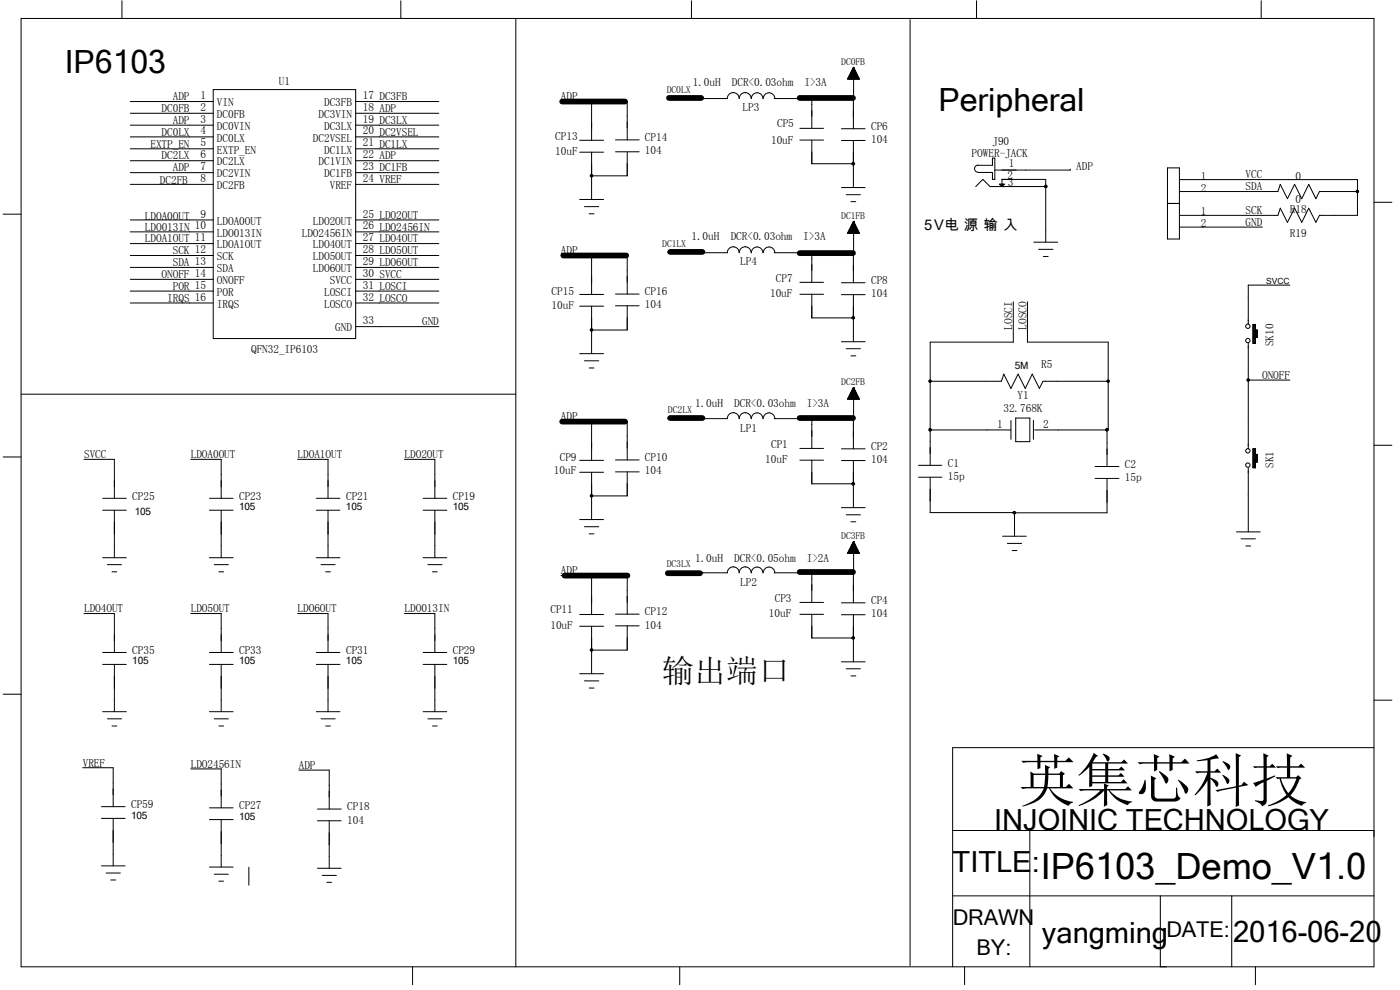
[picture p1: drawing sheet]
<svg xmlns="http://www.w3.org/2000/svg" width="297mm" height="210mm" viewBox="0 0 297 210" stroke-linecap="round" stroke-linejoin="round" font-family="sans-serif">
<g fill="none" stroke="#000" stroke-width=".21">
<path d="M4.5 3.9h287v201.2h-287zM25.9 .2v3.7M45.2 19h30.3v52.8h-30.3zM85 .2v3.7M109.4 3.9v201.2M146.7 .2v3.7M155.6 19.6a1.26 1.26 0 0 1 1.2 1.3 1.19 1.19 0 0 1 1.3-1.2M155.6 19.7a1.19 1.19 0 0 0-1.3 1.2M158.1 19.6a1.26 1.26 0 0 1 1.2 1.3 1.25 1.25 0 0 1 1.3-1.2 1.25 1.25 0 0 1 1.2 1.2M179.9 16.6v.2M179.9 16.7l2.4 .1M179.9 16.6h2.3"/>
<path d="M179.9 16.4v.4M179.9 16.5h2.3v.3M180 16.4h2.1M180.1 16.2v.6M180.1 16.4h2M180.1 16.2h1.9M180.2 16v.8M180.2 16.1h1.8v.7M180.2 16h1.7M180.3 15.8v1M180.3 15.9h1.5v.9M180.3 15.8h1.5"/>
<path d="M180.4 15.6v1.2M180.4 15.7h1.4v1.1M180.4 15.6h1.3M180.4 15.4v1.4M180.4 15.5h1.3v1.3M180.5 15.4h1.1M180.6 15.2v1.6M180.6 15.3h.9M180.6 15.2h.9M180.7 15v1.8M180.7 15.1h.8v1.7M180.7 15h.7"/>
<path d="M180.8 14.8v2M180.8 14.9h.6v1.9M180.8 14.8h.5M180.9 14.6v2.2M180.9 14.7h.4v2.1M180.9 14.6h.3M181 14.4v2.4M181 14.5h.2M181 14.5h.1M181.1 14.3h.1M181.1 14.3l-.1 13M181.1 14.3l-1.3 2.5h2.5"/>
<path d="M181.1 14.3l1.2 2.5M181.2 14.5v2.3M181.5 15.3v1.5M182.1 16.3v.5M193.1 4.2v200.6M207.2 .2v3.7M267.6 .2v3.7M27.6 21.5h17.6M27.6 24h17.6M27.6 26.6h17.6M27.6 29h17.6M27.6 31.6h17.6"/>
<path d="M27.6 34.1h17.6M27.6 36.6h17.6M27.6 39.1h17.6M75.5 21.5h17.6M75.5 24h17.6M75.5 26.6h17.6M75.5 29h17.6M75.5 31.6h17.6M75.5 34.1h17.6M75.5 36.6h17.6M75.5 39.1h17.6M119 21.5h14.1v8.2"/>
<path d="M123 29.8h5M123 32.3h5M125.5 37.3h.1M125.5 21.5v8.3M125.5 32.3v10M130.6 29.7h5M130.6 32.2h5M133.1 32.2v5.1h-7.6M141.6 20.9h12.7M161.9 20.9a1.23 1.23 0 0 1 1.2-1.2 1.23 1.23 0 0 1 1.3 1.2M169.7 27.2h5M169.7 29.7h5"/>
<path d="M172.2 20.9v6.3M172.2 29.7v5h8.8M178.5 39.8h5M178.5 27.3h5M178.5 29.8h5M181 29.8v10M181.1 20.9h-16.9M207 39.6l1.5-1.5 1.5 1.5h11.8M207.5 36.5a.74 .74 0 0 1-.8-.7 .74 .74 0 0 1 .8-.7h3v-1.6h.5v4.6h-.5v-1.5h-3M212.1 39.1h1l-.5 .5zM212.2 39.1v.1M212.4 39.4h.3"/>
<path d="M212.4 39.1v.4M212.6 39.1v-1h9.2v13.3M212.7 39.1v.3M212.9 39.1v.1M227 35.9v.2h-16M247.7 35.6h2.5v15.1h-2.5zM250.2 38.1h37.8v7.6h-8.1l-.7 1.5-1.6-3-1.4 3-1.6-3-1.5 3-1.5-3-.5 1.5h-20.9M.7 45.4h3.8M27.6 46.7h17.6M27.6 49.2h17.6M27.6 51.7h17.6M27.6 54.2h17.6"/>
<path d="M27.6 56.7h17.6M27.6 59.3h17.6M75.5 46.7h17.6M75.5 49.2h17.6M75.5 51.7h17.6M75.5 54.2h17.6M75.5 56.7h17.6M75.5 59.3h17.6M119 54.2h14.1v8.2M123 42.3h5M124 43.8h3M125 45.3h1"/>
<path d="M125.5 54.2v8.3M154.3 53.6h-12.7M155.6 52.3a1.26 1.26 0 0 1 1.2 1.3 1.19 1.19 0 0 1 1.3-1.2M155.6 52.4a1.19 1.19 0 0 0-1.3 1.2M158.1 52.3a1.26 1.26 0 0 1 1.2 1.3 1.25 1.25 0 0 1 1.3-1.2 1.25 1.25 0 0 1 1.2 1.2M161.9 53.6a1.23 1.23 0 0 1 1.2-1.2 1.23 1.23 0 0 1 1.3 1.2M164.2 53.6h16.9M169.7 59.9h5M172.2 53.6v6.3M178.5 60h5M179.5 41.3h3M179.9 49.4v.1"/>
<path d="M179.9 49.4h2.4M179.9 49.4h2.3M179.9 49.1v.4M179.9 49.2h2.3M180 49.1h2.1M180.1 48.9v.6M180.1 49h2M180.1 48.9h1.9M180.2 48.7v.8M180.2 48.8h1.8M180.2 48.7h1.7M180.3 48.5v1"/>
<path d="M180.3 48.6h1.5M180.3 48.5h1.5M180.4 48.3v1.2M180.4 48.4h1.4M180.4 48.3h1.3M180.4 48.1v1.4M180.4 48.2h1.3M180.5 48.1h1.1M180.5 42.8h1M180.6 47.9v1.6M180.6 48h.9M180.6 47.9l.9 .1v1.5"/>
<path d="M180.7 47.7v1.8M180.7 47.8h.8M180.7 47.7h.7M180.8 47.5v2M180.8 47.6h.6M180.8 47.5h.5M180.9 47.2v2.3M180.9 47.4h.4M180.9 47.3h.3M181 47.1v2.4M181 47.2h.2M181 47.1h.1"/>
<path d="M181.1 47h.1M181.1 47l-.1 13M181.1 47l-1.3 2.5h2.5M181.1 47l1.2 2.5M181.2 47.2v2.3M181.3 47.4v2.1M181.4 47.6v1.9M181.5 47.8v1.7M181.7 48.2v1.3M181.8 48.4v1.1M181.8 48.6v.9M182 48.8v.7"/>
<path d="M182.1 49v.5M182.2 49.2v.3M182.3 49.4v.1M219.3 51.4h5.1M220.3 52.9h3.1M221.3 54.4h1.1M247.7 43.2h2.5M267.8 48.2h-17.6M288 40.6h-8.1l-.7 1.5-1.6-3-1.4 3-1.6-3-1.5 3-1.5-3-.5 1.5h-20.9M291.5 42.9h3.8M27.6 61.7h17.6M27.6 64.3h17.6"/>
<path d="M75.5 61.7h17.6M75.5 64.3h17.6M75.5 69.3h17.6M123 62.5h5M123 64.9h5M123 75h5M124 76.5h3M125 78.1h1M125.5 70h.1M125.5 64.9v10.1M130.6 62.4h5M130.6 64.9h5"/>
<path d="M133.1 64.9v5.1h-7.6M169.7 62.4h5M172.2 62.4v5h8.8M178.5 72.5h5M178.5 62.5h5M179.5 74h3M180.5 75.5h1M181 62.5v10M215 64v8.6h-17.7v26.1M218 64v8.6h17.1v18.6h-15.6M264.8 72.8v22.4M265.8 68.8h.5v4h-.5z"/>
<path d="M265.8 71.8h.5M265.8 69.3h.5M265.8 72.6h.5M265.8 72.3h.5M265.8 72.1h.5M265.8 71.6h1M265.8 71.3h1M265.8 71.1h1M265.8 70.8h1M265.8 70.6h1M265.8 70.3h1M265.8 70h1"/>
<path d="M265.8 69.8h.5M265.8 69.5h.5M265.8 69h.5M266.1 68.8v4M266.3 70h.5v1.6h-.5M266.6 70v1.6M273.6 60.5h-8.8v8.3M.7 96.9h3.8M4.5 83.6h104.9M17.8 97.4h6.5v8.3M40.5 97.4h6.4v8.3M63.1 97.4h6.5v8.3"/>
<path d="M85.8 97.4h6.4v8.3M119 89.4h14.1v8.2M123 97.7h5M125.5 89.4v8.3M130.6 97.6h5M141.6 88.8h12.7M155.6 87.5a1.26 1.26 0 0 1 1.2 1.3 1.2 1.2 0 0 1 1.3-1.2v-.1a1.26 1.26 0 0 1 1.3 1.3 1.25 1.25 0 0 1 1.2-1.2 1.25 1.25 0 0 1 1.2 1.2M155.6 87.6a1.2 1.2 0 0 0-1.3 1.2M161.9 88.8a1.23 1.23 0 0 1 1.2-1.2 1.23 1.23 0 0 1 1.3 1.2M169.7 95.1h5M169.7 97.6h5M172.2 88.8v6.3"/>
<path d="M172.2 97.6v5h8.8M178.5 95.2h5M178.5 97.7h5M179.9 84.5v.2M179.9 84.5h2.3M179.9 84.4h2.3M179.9 84.3v.4M180 84.3h2.1M180.1 84.2h2M180.1 84.1v.6M180.1 84.1h1.9M180.2 84h1.8"/>
<path d="M180.2 83.9v.8M180.2 83.9h1.7M180.3 83.8h1.5M180.3 83.7v1M180.3 83.7h1.5M180.4 83.6h1.4M180.4 83.5v1.2M180.4 83.5h1.3M180.4 83.4h1.3M180.4 83.3v1.4M180.5 83.3h1.1M180.6 83.2h.9"/>
<path d="M180.6 83.1v1.6M180.6 83.1h.9M180.7 83h.8v1.7M180.7 82.9v1.8M180.7 82.9h.7M180.8 82.8h.6v1.9M180.8 82.6v2.1M180.8 82.7h.5M180.9 82.6h.4M180.9 82.5v2.2M180.9 82.5h.3M181 82.4h.2v2.3"/>
<path d="M181 82.3v2.4M181 97.7v10M181 82.4h.1M181.1 82.2h.1M181.1 88.8h-16.9M181.1 82.2l-.1 13M181.1 82.2l-1.3 2.5h2.5M181.1 82.2l1.2 2.5M181.3 82.6v2.1M181.5 83.2v1.5M181.7 83.4v1.3M181.8 83.6v1.1"/>
<path d="M181.8 83.8v.9M182 84v.7M182.1 84.2v.5M182.2 84.4v.3M182.3 84.6v.1M194.8 98.7h5M197.3 91.2h17.2M197.3 80.9h15.1l.5-1.5 1.6 3 1.5-3 1.5 3 1.5-3 1.5 3 .8-1.5h13.8M214.5 89.2v4M215.5 88.7h3v5h-3zM219.2 89.2v4M232.3 99h5.1"/>
<path d="M234.8 91.2v7.8M264.8 99.2v13.6M264.8 80.6h8.8M265.8 95.2h.5v4h-.5zM265.8 96.9h1M265.8 98.7h.5M265.8 99h.5M265.8 97.7h1M265.8 98.5h.5M265.8 98.2h.5M265.8 97.9h1M265.8 97.4h1"/>
<path d="M265.8 97.2h1M265.8 96.7h1M265.8 96.4h1M265.8 96.2h.5M265.8 96h.5M265.8 95.7h.5M265.8 95.5h.5M266.1 95.2v4M266.3 96.4h.5v1.6h-.5M266.6 96.4v1.6M291.5 94.4h3.8M21.8 105.7h5"/>
<path d="M21.8 108.2h5M21.8 118.3h5M22.8 119.8h3M24.3 108.2v10.1M44.4 118.3h5.1M44.4 105.7h5.1M44.4 108.2h5.1M45.5 119.8h2.9M46.9 108.2v10.1M67.1 118.3h5M67.1 105.7h5M67.1 108.2h5"/>
<path d="M68.1 119.8h3M69.6 108.2v10.1M89.8 118.3h5M89.8 105.7h5M89.8 108.2h5M90.8 119.8h3M92.2 108.2v10.1M123 100.2h5M123 110.2h5M124 111.7h3M125 113.2h1M125.5 105.2h.1"/>
<path d="M125.5 100.2v10M130.6 100.1h5M133.1 100.1v5.1h-7.6M178.5 107.7h5M179.5 109.2h3M179.9 117.2v.2M179.9 117.3l2.4 .1M179.9 117.2h2.3M179.9 117v.4M179.9 117.1h2.3v.3M180 117h2.1M180.1 116.8v.6"/>
<path d="M180.1 116.9h2v.5M180.1 116.8h1.9M180.2 116.6v.8M180.2 116.7h1.8M180.2 116.6h1.7M180.3 116.4v1M180.3 116.5h1.5M180.3 116.4h1.5M180.4 116.2v1.2M180.4 116.3h1.4M180.4 116.2h1.3M180.4 116v1.4"/>
<path d="M180.4 116.1h1.3M180.5 110.7h1M180.5 116h1.1M180.6 115.8v1.6M180.6 115.9h.9v1.5M180.6 115.8h.9M180.7 115.6v1.8M180.7 115.7h.8M180.7 115.6h.7M180.8 115.4v2M180.8 115.5h.6M180.8 115.4h.5"/>
<path d="M180.9 115.1v2.3M180.9 115.3h.4M180.9 115.2h.3M181 115v2.4M181 115.1h.2M181 115h.1M181.1 114.9h.1M181.1 114.8l-.1 13.1M181.1 114.8l-1.3 2.6h2.5M181.1 114.8l1.2 2.6M181.2 115.1v2.3M181.3 115.3v2.1"/>
<path d="M181.4 115.5v1.9M181.5 115.6v1.8M181.7 116.1v1.3M181.8 116.3v1.1M181.8 116.5v.9M182 116.7v.7M194.8 101.2h5M197.3 101.2v7.5h17.9v5M212.7 113.7h5M213.7 115.3h3M214.7 116.8h1M232.3 101.5h5.1"/>
<path d="M234.8 101.5v7.3h-19.6M262.3 112.8h5M263.3 114.3h3M264.3 115.8h1M17.8 130.1h6.5v8.3M21.8 138.4h5M23.8 121.3h1M40.5 130.1h6.4v8.3M44.4 138.4h5.1M46.4 121.3h1M63.1 130.1h6.5v8.3M67.1 138.4h5"/>
<path d="M69.1 121.3h1M85.8 130.1h6.4v8.3M89.8 138.4h5M91.7 121.3h1.1M119 122.1h14.1v8.2M123 130.4h5M123 132.8h5M125.5 137.9h.1M125.5 122.1v8.3M125.5 132.8v10.1M130.6 130.3h5M130.6 132.8h5"/>
<path d="M133.1 132.8v5.1h-7.6M141.6 121.5h12.7M155.6 120.2a1.26 1.26 0 0 1 1.2 1.3 1.19 1.19 0 0 1 1.3-1.2M155.6 120.3a1.19 1.19 0 0 0-1.3 1.2M158.1 120.2a1.26 1.26 0 0 1 1.2 1.3 1.25 1.25 0 0 1 1.3-1.2 1.25 1.25 0 0 1 1.2 1.2M161.9 121.5a1.23 1.23 0 0 1 1.2-1.2 1.23 1.23 0 0 1 1.3 1.2M169.7 127.8h5M169.7 130.3h5M172.2 121.5v6.3M172.2 130.3v5h8.8M178.5 127.9h5M178.5 130.4h5"/>
<path d="M181 130.4v10M181.1 121.5h-16.9M.7 147.3h3.8M21.8 140.9h5M21.8 151h5M22.8 152.5h3M23.8 154h1M24.3 140.9v10.1M44.4 151h5.1M44.4 140.9h5.1M45.5 152.5h2.9M46.4 154h1"/>
<path d="M46.9 140.9v10.1M67.1 151h5M67.1 140.9h5M68.1 152.5h3M69.1 154h1M69.6 140.9v10.1M89.8 151h5M89.8 140.9h5M90.8 152.5h3M91.7 154h1.1M92.2 140.9v10.1M123 142.9h5"/>
<path d="M124 144.4h3M125 145.9h1M178.5 140.4h5M179.5 141.9h3M180.5 143.4h1M291.5 148.5h3.8M291.5 158.6h-89.4v46.5M17.6 162.9h6.4v8.2M21.5 171.1h5M21.5 173.6h5M24 173.6v10.1M40.5 163.1h6.4v8.3"/>
<path d="M44.4 171.4h5.1M44.4 173.8h5.1M46.9 173.8v10.1M63.4 163.4h6.4v8.2M67.4 171.6h5M67.4 174.1h5M69.8 174.1v10.1M202.1 176.2h89.4M218.5 176.2v28.9M21.5 183.7h5M22.5 185.2h3M23.5 186.7h1"/>
<path d="M44.4 183.9h5.1M45.5 185.4h2.9M46.4 186.9h1M52.8 184v3.8M67.4 184.2h5M68.4 185.7h3M69.3 187.2h1M202.1 190h89.4M246.2 190v15.1M261.3 190v15.1M87.5 205.1v3.8M144.2 205.1v3.8"/>
<path d="M204.6 205.1v3.8M266.3 205.1v3.8"/>
<circle cx="264.7" cy="69.2" r=".46"/>
<circle cx="264.7" cy="72.2" r=".46"/>
<circle cx="264.7" cy="98.7" r=".46"/>
<circle cx="264.7" cy="95.6" r=".46"/>
</g>
<path d="M119.3 21.5h13.3M141.9 20.8h6.9M169.6 20.8h11.4M119.5 54.2h13.3M142.2 53.4h6.8M169.6 53.7h11.4M119.3 89.4h13.3M142.2 88.7h6.8M169.6 88.7h11.4M119.8 122.1h13.3M141.7 121.6h6.8M169.6 121.3h11.4" fill="none" stroke="#000" stroke-width="1.2"/>
<g fill="#000" stroke="#000" stroke-width=".21">
<circle cx="125.5" cy="21.5" r=".28"/>
<circle cx="125.5" cy="37.3" r=".27"/>
<circle cx="172.2" cy="20.9" r=".27"/>
<circle cx="181" cy="34.7" r=".29"/>
<circle cx="181" cy="20.9" r=".28"/>
<circle cx="221.9" cy="39.6" r=".29"/>
<circle cx="125.5" cy="54.2" r=".28"/>
<circle cx="172.2" cy="53.6" r=".27"/>
<circle cx="181" cy="53.6" r=".28"/>
<circle cx="288" cy="40.6" r=".27"/>
<circle cx="125.5" cy="70" r=".27"/>
<circle cx="181" cy="67.4" r=".28"/>
<circle cx="125.5" cy="89.4" r=".28"/>
<circle cx="172.2" cy="88.8" r=".27"/>
<circle cx="181" cy="88.8" r=".28"/>
<circle cx="197.3" cy="91.2" r=".28"/>
<circle cx="197.3" cy="80.9" r=".27"/>
<circle cx="234.8" cy="91.2" r=".28"/>
<circle cx="235.1" cy="80.9" r=".27"/>
<circle cx="264.8" cy="80.6" r=".27"/>
<circle cx="125.5" cy="105.2" r=".27"/>
<circle cx="181" cy="102.6" r=".29"/>
<circle cx="215.2" cy="108.8" r=".29"/>
<circle cx="125.5" cy="122.1" r=".28"/>
<circle cx="125.5" cy="137.9" r=".27"/>
<circle cx="172.2" cy="121.5" r=".27"/>
<circle cx="181" cy="121.5" r=".28"/>
<circle cx="181" cy="135.3" r=".28"/>
</g>
<text font-size="12.3" x="216" y="169.9">英集芯科技</text>
<text font-size="7.7" x="220.8" y="186.5">IP6103_Demo_V1.0</text>
<g font-size="6.8">
<text x="13.8" y="15.5">IP6103</text>
<text x="199.1" y="23.6">Peripheral</text>
<text x="140.5" y="144.7">输出端口</text>
</g>
<g font-size="6.2">
<text x="210.9" y="176.2">INJOINIC TECHNOLOGY</text>
<text x="202.1" y="185">TITLE:</text>
<text x="221" y="200.1">yangming</text>
<text x="261.6" y="199.8">2016-06-20</text>
</g>
<g font-size="4.6">
<text x="202.1" y="196.3">DRAWN</text>
<text x="207.2" y="202.6">BY:</text>
<text x="247.4" y="198.8">DATE:</text>
</g>
<text font-size="3.1" x="196.1" y="48.7">5V电 源 输 入</text>
<g font-size="2.4">
<text x="59.2" y="18">U1</text>
<text x="34.3" y="23.8">DC0FB</text>
<text x="36.7" y="21.3">ADP</text>
<text x="42.5" y="21">1</text>
<text x="42.5" y="23.6">2</text>
<text x="46" y="22.6">VIN</text>
<text x="68.8" y="22.6">DC3FB</text>
<text x="77" y="21">17 DC3FB</text>
<text x="77" y="23.6">18 ADP</text>
<text x="119" y="21.3">ADP</text>
<text x="146.9" y="18.2">1.0uH</text>
<text x="155.3" y="18.2">DCR&lt;0.03ohm</text>
<text x="157.5" y="23.6">LP3</text>
<text x="170.7" y="18.2">I&gt;3A</text>
<text x="34.3" y="28.8">DC0LX</text>
<text x="36.7" y="26.3">ADP</text>
<text x="42.5" y="26">3</text>
<text x="42.5" y="28.5">4</text>
<text x="46" y="25">DC0FB</text>
<text x="46" y="27.5">DC0VIN</text>
<text x="67.6" y="25">DC3VIN</text>
<text x="68.8" y="27.5">DC3LX</text>
<text x="77" y="26">19 DC3LX</text>
<text x="77" y="28.5">20 DC2VSEL</text>
<text x="117.8" y="29.8">CP13</text>
<text x="136.8" y="29.9">CP14</text>
<text x="164.9" y="27">CP5</text>
<text x="184.8" y="27.5">CP6</text>
<text x="31.9" y="31.3">EXTP_EN</text>
<text x="34.3" y="33.8">DC2LX</text>
<text x="42.5" y="31.1">5</text>
<text x="42.5" y="33.6">6</text>
<text x="46" y="30">DC0LX</text>
<text x="46" y="32.6">EXTP_EN</text>
<text x="46" y="35.1">DC2LX</text>
<text x="66.4" y="30">DC2VSEL</text>
<text x="67.6" y="35.1">DC1VIN</text>
<text x="68.8" y="32.6">DC1LX</text>
<text x="77" y="31.1">21 DC1LX</text>
<text x="77" y="33.6">22 ADP</text>
<text x="117.8" y="32.9">10uF</text>
<text x="136.8" y="32.8">104</text>
<text x="163.6" y="30.6">10uF</text>
<text x="184.8" y="30.3">104</text>
<text x="206.1" y="33.4">POWER-JACK</text>
<text x="210.5" y="30.8">J90</text>
<text x="214" y="35.4">1</text>
<text x="33.9" y="39.1">DC2FB</text>
<text x="36.7" y="36.4">ADP</text>
<text x="42.5" y="36.1">7</text>
<text x="42.5" y="38.6">8</text>
<text x="46" y="37.6">DC2VIN</text>
<text x="46" y="40.1">DC2FB</text>
<text x="68.8" y="37.6">DC1FB</text>
<text x="69.9" y="40.1">VREF</text>
<text x="77" y="36.1">23 DC1FB</text>
<text x="77" y="38.6">24 VREF</text>
<text x="213.7" y="38">2</text>
<text x="213.8" y="39.5">3</text>
<text x="228.3" y="36.1">ADP</text>
<text x="254.7" y="38.1">1</text>
<text x="254.7" y="40.6">2</text>
<text x="264.3" y="40.4">SDA</text>
<text x="264.3" y="37.8">VCC</text>
<text x="274.8" y="38.1">0</text>
<text x="30.7" y="46.6">LDOA0OUT</text>
<text x="42.5" y="46.2">9</text>
<text x="46" y="47.7">LDOA0OUT</text>
<text x="66.4" y="47.7">LDO2OUT</text>
<text x="77" y="46.2">25 LDO2OUT</text>
<text x="254.7" y="45.7">1</text>
<text x="264.3" y="45.4">SCK</text>
<text x="264.3" y="47.9">GND</text>
<text x="273.7" y="45.2">R18</text>
<text x="274.8" y="43.1">0</text>
<text x="30.7" y="48.9">LDO013IN 10</text>
<text x="30.7" y="51.4">LDOA1OUT 11</text>
<text x="36.7" y="53.9">SCK 12</text>
<text x="46" y="50.2">LDO013IN</text>
<text x="46" y="52.7">LDOA1OUT</text>
<text x="64" y="50.2">LDO2456IN</text>
<text x="66.4" y="52.7">LDO4OUT</text>
<text x="77" y="48.7">26 LDO2456IN</text>
<text x="77" y="51.2">27 LDO4OUT</text>
<text x="77" y="53.7">28 LDO5OUT</text>
<text x="119" y="53.9">ADP</text>
<text x="146.7" y="50.9">1.0uH</text>
<text x="155" y="50.9">DCR&lt;0.03ohm</text>
<text x="170.4" y="50.9">I&gt;3A</text>
<text x="254.7" y="48.2">2</text>
<text x="273.7" y="50.2">R19</text>
<text x="34.3" y="59">ONOFF 14</text>
<text x="36.7" y="56.5">SDA 13</text>
<text x="46" y="55.2">SCK</text>
<text x="46" y="57.7">SDA</text>
<text x="66.4" y="55.2">LDO5OUT</text>
<text x="66.4" y="57.7">LDO6OUT</text>
<text x="77" y="56.2">29 LDO6OUT</text>
<text x="77" y="58.8">30 SVCC</text>
<text x="157" y="56.2">LP4</text>
<text x="164.6" y="59.8">CP7</text>
<text x="35.5" y="64">IRQS 16</text>
<text x="36.7" y="61.5">POR 15</text>
<text x="46" y="60.3">ONOFF</text>
<text x="46" y="62.7">POR</text>
<text x="46" y="65.3">IRQS</text>
<text x="68.8" y="62.7">LOSCI</text>
<text x="68.8" y="65.3">LOSCO</text>
<text x="69.9" y="60.3">SVCC</text>
<text x="77" y="61.2">31 LOSCI</text>
<text x="77" y="63.7">32 LOSCO</text>
<text x="117" y="62.5">CP15</text>
<text x="117" y="65.6">10uF</text>
<text x="136.8" y="62.6">CP16</text>
<text x="136.8" y="65.4">104</text>
<text x="163.4" y="63">10uF</text>
<text x="184.8" y="60.2">CP8</text>
<text x="184.8" y="63">104</text>
<text x="71.1" y="70.3">GND</text>
<text x="77" y="68.8">33</text>
<text x="89.5" y="69">GND</text>
<text x="214.7" y="69.9" transform="rotate(-90 214.7 69.9)">LOSCI</text>
<text x="217.7" y="69.9" transform="rotate(-90 217.7 69.9)">LOSCO</text>
<text x="53.3" y="74.9">QFN32_IP6103</text>
<text x="270.1" y="73.4" transform="rotate(-90 270.1 73.4)">SK10</text>
<text x="220.9" y="78.1">R5</text>
<text x="267.7" y="80.4">ONOFF</text>
<text x="119" y="89.2">ADP</text>
<text x="147.5" y="86.4">1.0uH</text>
<text x="155.8" y="86.4">DCR&lt;0.03ohm</text>
<text x="171.2" y="86.4">I&gt;3A</text>
<text x="212.9" y="87.5">32.768K</text>
<text x="215.8" y="84.6">Y1</text>
<text x="157" y="91.6">LP1</text>
<text x="163.6" y="94.9">CP1</text>
<text x="184.8" y="95.5">CP2</text>
<text x="211.5" y="90.8">1</text>
<text x="221.3" y="90.8">2</text>
<text x="17.8" y="97.2">SVCC</text>
<text x="40.5" y="97.2">LDOA0OUT</text>
<text x="63.1" y="97.2">LDOA1OUT</text>
<text x="85.8" y="97.2">LDO2OUT</text>
<text x="117.5" y="100.5">10uF</text>
<text x="118.7" y="97.7">CP9</text>
<text x="136.8" y="97.8">CP10</text>
<text x="136.8" y="100.6">104</text>
<text x="162.4" y="98.2">10uF</text>
<text x="184.8" y="98.2">104</text>
<text x="201.1" y="99">C1</text>
<text x="201.1" y="101.8">15p</text>
<text x="238.6" y="99.2">C2</text>
<text x="270.1" y="99.2" transform="rotate(-90 270.1 99.2)">SK1</text>
<text x="28.1" y="106">CP25</text>
<text x="50.7" y="106">CP23</text>
<text x="73.4" y="106">CP21</text>
<text x="96.1" y="106">CP19</text>
<text x="238.6" y="102">15p</text>
<text x="147.5" y="119.3">1.0uH</text>
<text x="155.8" y="119.3">DCR&lt;0.05ohm</text>
<text x="171.2" y="119.3">I&gt;2A</text>
<text x="119" y="121.8">ADP</text>
<text x="157" y="124.4">LP2</text>
<text x="17.8" y="129.9">LDO4OUT</text>
<text x="40.5" y="129.9">LDO5OUT</text>
<text x="63.1" y="129.9">LDO6OUT</text>
<text x="85.8" y="129.9">LDO013IN</text>
<text x="116.8" y="130.1">CP11</text>
<text x="136.8" y="130.5">CP12</text>
<text x="163.1" y="130.9">10uF</text>
<text x="164.3" y="127.6">CP3</text>
<text x="184.8" y="128.1">CP4</text>
<text x="184.8" y="130.9">104</text>
<text x="116.8" y="133.5">10uF</text>
<text x="136.8" y="133.3">104</text>
<text x="28.1" y="138.6">CP35</text>
<text x="50.7" y="138.6">CP33</text>
<text x="73.4" y="138.6">CP31</text>
<text x="96.1" y="138.6">CP29</text>
<text x="17.6" y="162.6">VREF</text>
<text x="40.5" y="162.9">LDO2456IN</text>
<text x="63.4" y="163.1">ADP</text>
<text x="27.8" y="171.4">CP59</text>
<text x="50.7" y="171.6">CP27</text>
<text x="73.7" y="171.9">CP18</text>
<text x="73.7" y="174.7">104</text>
</g>
<g font-size="2.1">
<text x="178.4" y="13.8">DC0FB</text>
<text x="141.4" y="19.8">DC0LX</text>
<text x="178.4" y="46.4">DC1FB</text>
<text x="140.5" y="52.4">DC1LX</text>
<text x="178.4" y="81.7">DC2FB</text>
<text x="215.3" y="78.4">5M</text>
<text x="141.7" y="87.7">DC2LX</text>
<text x="28.6" y="109.3">105</text>
<text x="50.7" y="108.3">105</text>
<text x="73.4" y="108.3">105</text>
<text x="96" y="108.3">105</text>
<text x="178.4" y="114.3">DC3FB</text>
<text x="141.4" y="120.3">DC3LX</text>
<text x="28.1" y="140.9">105</text>
<text x="50.7" y="140.9">105</text>
<text x="73.4" y="140.9">105</text>
<text x="96" y="140.9">105</text>
<text x="27.8" y="173.7">105</text>
<text x="50.7" y="173.9">105</text>
</g>
<text font-size="1.8" x="268.6" y="60.3">SVCC</text>
</svg>
